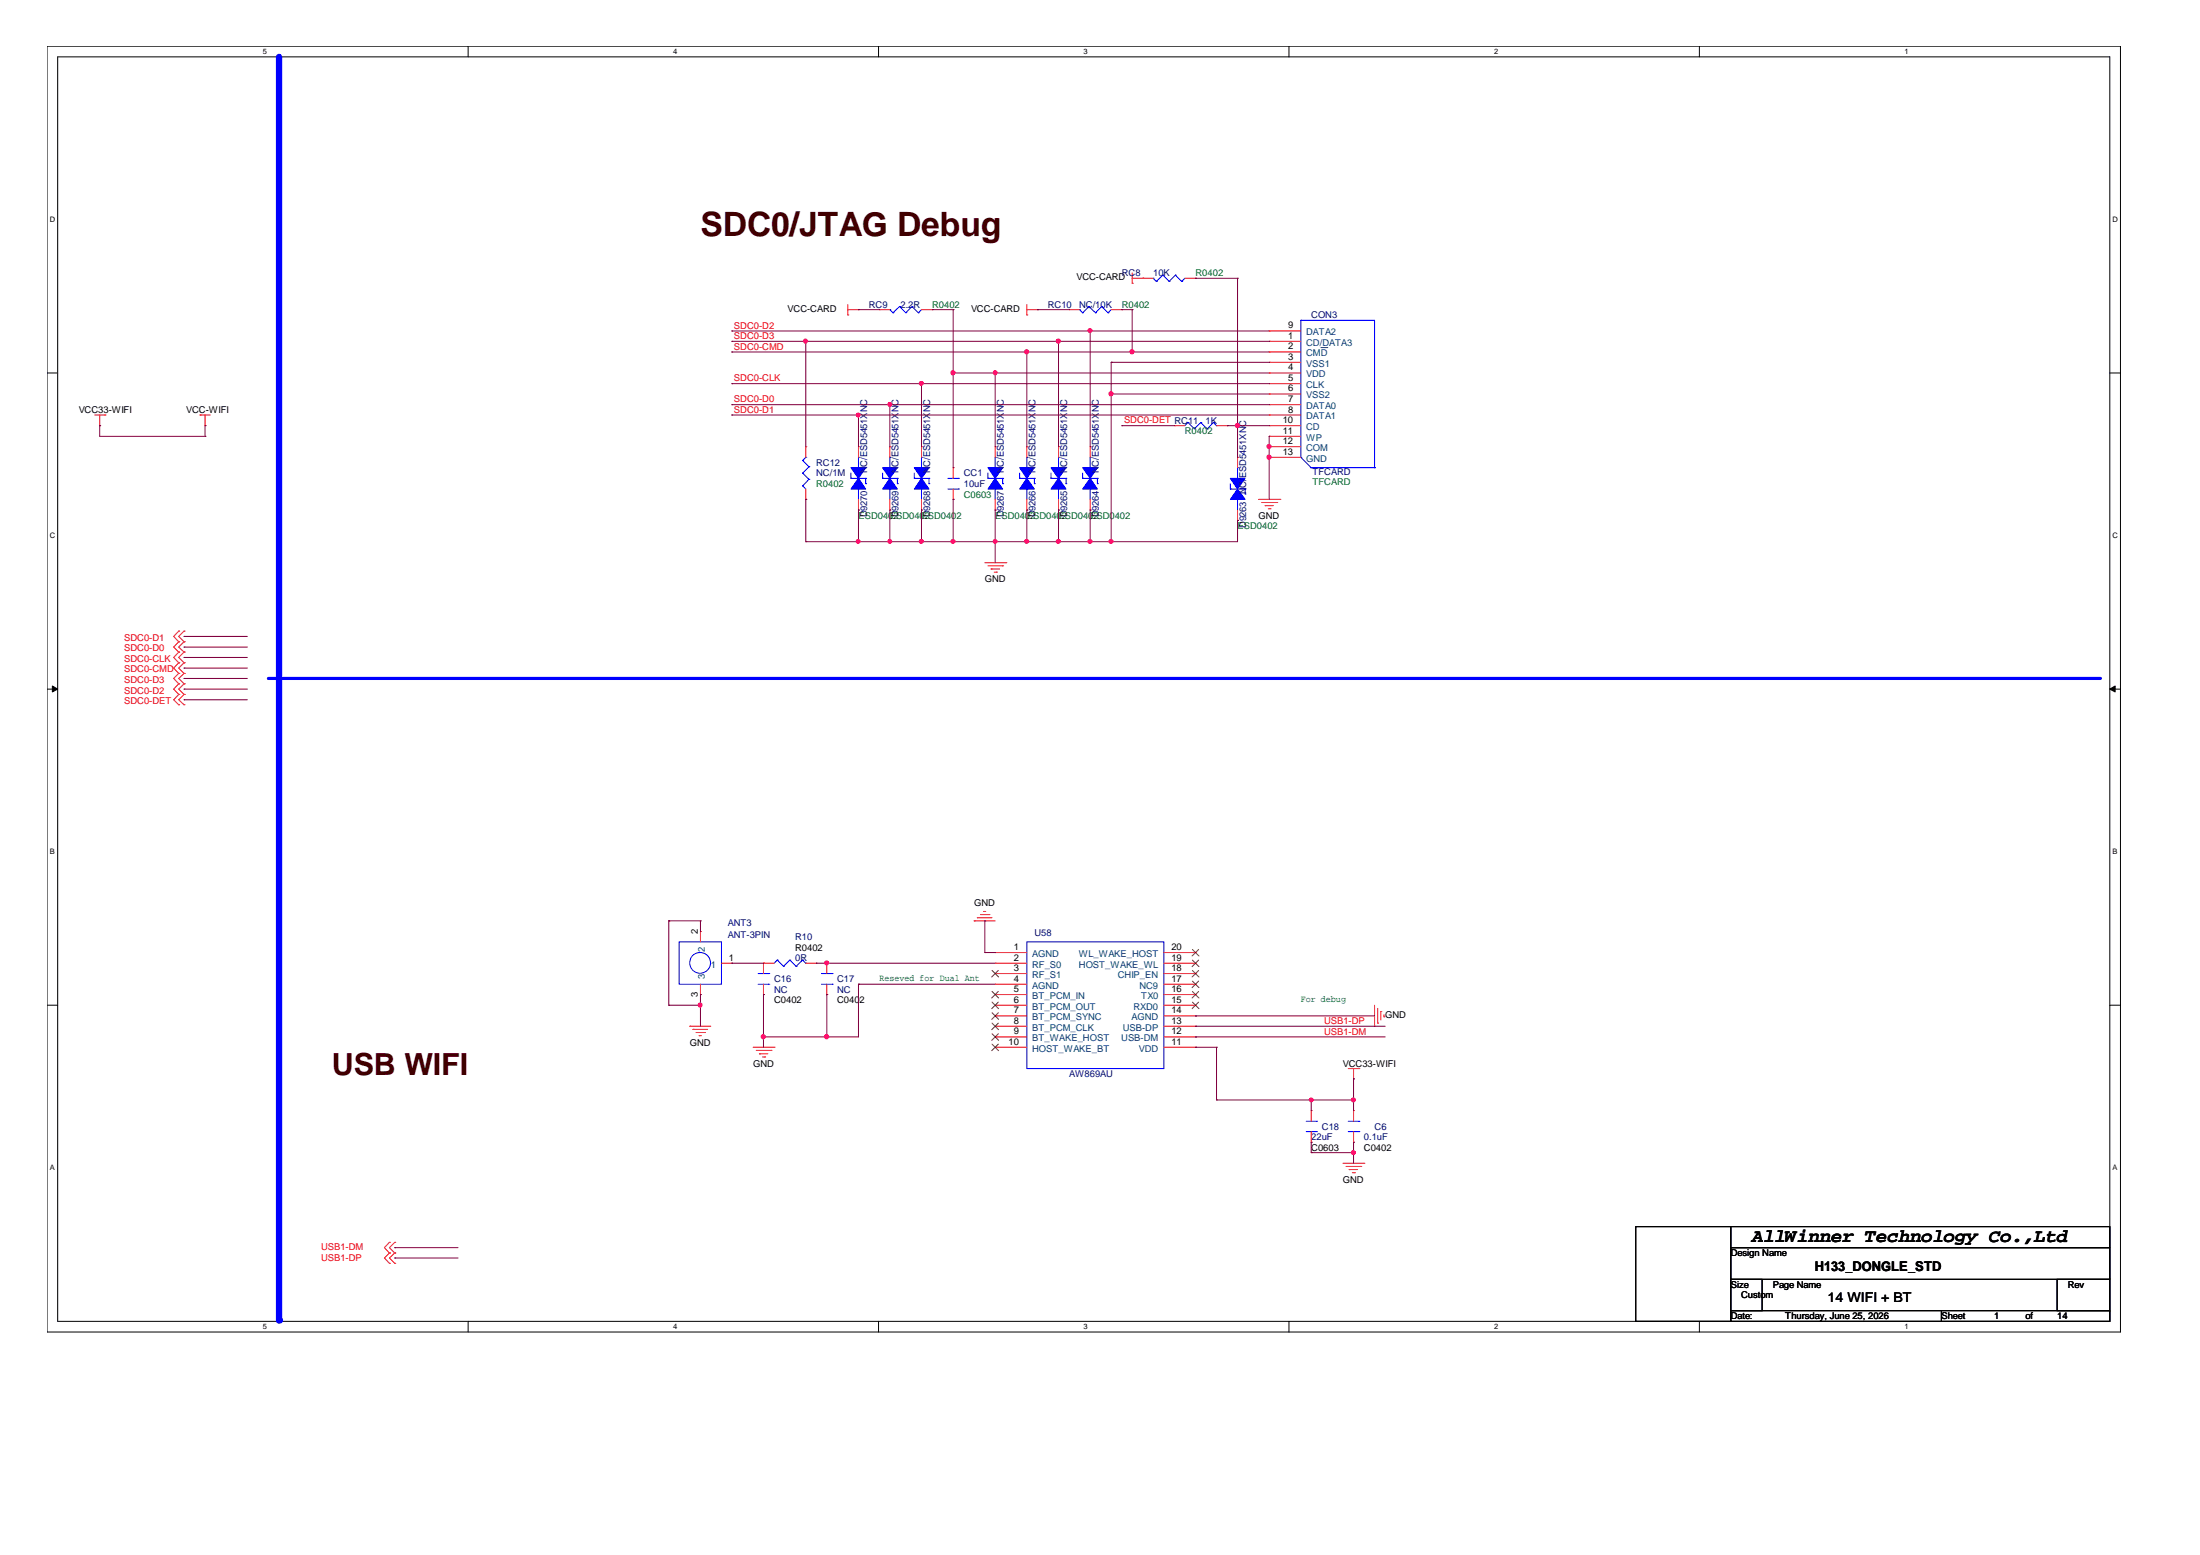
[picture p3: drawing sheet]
<svg xmlns="http://www.w3.org/2000/svg" width="297mm" height="210mm" viewBox="0 0 297 210" stroke-linecap="round" stroke-linejoin="round" font-family="sans-serif">
<path d="M6.3 6.2h280v173.6h-280zM7.8 7.7h277.1v170.7h-277.1z" fill="none" stroke="#000" stroke-width=".14"/>
<g fill="#fff">
<path d="M35.5 6.4h.5v1.1h-.5z"/>
<path d="M35.5 178.5h.5v1.2h-.5z"/>
</g>
<path d="M63.2 6.2v1.5M63.2 178.4v1.4" fill="none" stroke="#000" stroke-width=".14"/>
<g fill="#fff">
<path d="M90.9 6.4h.5v1.1h-.5z"/>
<path d="M90.9 178.5h.5v1.2h-.5z"/>
</g>
<path d="M118.6 6.2v1.5M118.6 178.4v1.4" fill="none" stroke="#000" stroke-width=".14"/>
<g fill="#fff">
<path d="M146.3 6.4h.6v1.1h-.6z"/>
<path d="M146.3 178.5h.6v1.2h-.6z"/>
</g>
<path d="M174 6.2v1.5M174 178.4v1.4" fill="none" stroke="#000" stroke-width=".14"/>
<g fill="#fff">
<path d="M201.7 6.4h.6v1.1h-.6z"/>
<path d="M201.7 178.5h.6v1.2h-.6z"/>
</g>
<path d="M229.4 6.2v1.5M229.4 178.4v1.4" fill="none" stroke="#000" stroke-width=".14"/>
<g fill="#fff">
<path d="M257.1 6.4h.6v1.1h-.6z"/>
<path d="M257.1 178.5h.6v1.2h-.6z"/>
<path d="M6.7 29h.8v1.2h-.8z"/>
<path d="M285.2 29h.8v1.2h-.8z"/>
<path d="M6.7 71.7h.8v1.1h-.8z"/>
<path d="M285.2 71.7h.8v1.1h-.8z"/>
</g>
<path d="M6.3 50.3h1.5M284.9 50.3h1.4" fill="none" stroke="#000" stroke-width=".14"/>
<g fill="#fff">
<path d="M6.7 114.4h.7v1.1h-.7z"/>
<path d="M285.2 114.4h.7v1.1h-.7z"/>
</g>
<path d="M6.3 93h1.5M284.9 93h1.4" fill="none" stroke="#000" stroke-width=".14"/>
<path d="M7.1 92.6l.7 .4-.7 .4zM284.9 93l.7-.4v.8z" fill="#000" stroke="#000" stroke-width=".14"/>
<g fill="#fff">
<path d="M6.7 157h.7v1.2h-.7z"/>
<path d="M285.2 157h.7v1.2h-.7z"/>
</g>
<path d="M6.3 135.7h1.5M284.9 135.7h1.4" fill="none" stroke="#000" stroke-width=".14"/>
<path d="M37.7 7.7v170.5" fill="none" stroke="#00f" stroke-width=".85"/>
<circle cx="37.7" cy="178.2" r=".42" fill="#00f"/>
<path d="M36.2 91.6h247.3" fill="none" stroke="#00f" stroke-width=".42"/>
<circle cx="283.5" cy="91.6" r=".21" fill="#00f"/>
<g fill="none" stroke="#f00" stroke-width=".14">
<path d="M152.9 38.2h.1M152.9 37.6h2.8M152.9 36.8v1.4M154.3 37.6h.1M160 37.6h1.4M161.4 37.6h.1M12.8 56h1.4M13.5 57.5h.1M13.5 56v1.5M14.2 56h.1M27 56h.1M27 56h1.4"/>
<path d="M27.7 57.5h.1M27.7 56v1.5M114.5 42.5h.1M114.5 41.8h1.4M114.5 41.1v1.4M115.9 41.8h.1M118.7 41.8h.1M118.7 41.8h1.4M124.4 41.8h1.5M125.9 41.8h.1M138.6 42.5h.1M138.6 41.8h1.5"/>
<path d="M138.6 41.1v1.4M140.1 41.8h.1M144.4 41.8h.1M144.4 41.8h1.4M150 41.8h1.5M151.5 41.8h.1M158.6 57.5h.1M158.6 57.5h1.4M164.3 57.5h1.4M165.7 57.5h.1M171.4 51.8h.1M171.4 48.9h.1"/>
<path d="M171.4 50.3h.1M171.4 47.5h.1M171.4 53.2h.1M171.4 54.6h.1M171.4 46.1h.1M171.4 44.7h.1M171.4 56h.1M171.4 57.5h.1M171.4 58.9h.1M171.4 56h4.2M171.4 57.5h4.2M171.4 51.8h4.2"/>
<path d="M171.4 48.9h4.2M171.4 50.3h4.2M171.4 47.5h4.2M171.4 53.2h4.2M171.4 54.6h4.2M171.4 46.1h4.2M171.4 44.7h4.2M171.4 58.9h4.2M108.8 67.4h.1M108.8 60.3h.1M108.8 60.3v1.4M108.8 66v1.4"/>
<path d="M115.9 68.8h.1M115.9 60.3h.1M115.9 60.3v1.4M115.9 67.4v1.4M120.1 68.8h.1M120.1 60.3h.1M120.1 60.3v1.4M120.1 67.4v1.4M124.4 68.8h.1M124.4 60.3h.1M124.4 60.3v1.4M124.4 67.4v1.4"/>
<path d="M128.7 63.1h.1M128.7 67.4h.1M128.7 63.1v1.5M128.7 66v1.4M133 76h2.8M133.4 76.4h2M133.8 76.8h.1M133.8 76.8h1.2M134.2 77.2h.3M134.4 68.8h.1M134.4 60.3h.1M134.4 60.3v1.4"/>
<path d="M134.4 67.4v1.4M134.5 77.2h.1M135.4 76.4h.1M135.8 76h.1M138.6 68.8h.1M138.6 60.3h.1M138.6 60.3v1.4M138.6 67.4v1.4M142.9 68.8h.1M142.9 60.3h.1M142.9 60.3v1.4M142.9 67.4v1.4"/>
<path d="M147.2 68.8h.1M147.2 60.3h.1M147.2 60.3v1.4M147.2 67.4v1.4M167.1 70.2h.1M167.1 61.7h.1M167.1 61.7v1.4M167.1 68.8v1.4M169.9 67.4h2.9M170.3 67.8h2.1M170.8 68.3h.1M170.8 68.3h1.1"/>
<path d="M171.2 68.7h.3M171.4 60.3h.1M171.4 61.7h.1M171.4 60.3h4.2M171.4 61.7h4.2M171.5 68.7h.1M172.4 67.8h.1M172.8 67.4h.1M24.1 88h.1M24.1 89.5h.1M24.1 93.7h.1M24.1 95.1h.1"/>
<path d="M24.1 90.9h.1M24.1 92.3h.1M24.1 85.2h.1M24.1 86.6h.1M24.1 88l-.6 .7 .6 .8M24.1 93.7l-.6 .8 .6 .6M24.1 90.9l-.6 .7 .6 .7M24.1 85.2l-.6 .7 .6 .7M24.1 92.3l-.6 .7 .6 .7M24.1 86.6l-.6 .7 .6 .7M24.1 89.5l-.6 .7 .6 .7M24.8 88h.1"/>
<path d="M24.8 89.5h.1M24.8 93.7h.1M24.8 95.1h.1M24.8 90.9h.1M24.8 92.3h.1M24.8 85.2h.1M24.8 86.6h.1M24.8 88l-.7 .7 .7 .8M24.8 93.7l-.7 .8 .7 .6M24.8 90.9l-.7 .7 .7 .7M24.8 85.2l-.7 .7 .7 .7M24.8 92.3l-.7 .7 .7 .7"/>
<path d="M24.8 86.6l-.7 .7 .7 .7M24.8 89.5l-.7 .7 .7 .7M93.1 138.5h.1M93.1 138.5h2.9M93.6 139h.1M93.6 139h1.9M94 139.4h1.1M94.4 139.8h.1M94.4 139.8h.3M94.6 125.7h.1M94.6 134.3h.1M94.6 125.7v1.4"/>
<path d="M94.6 132.9v1.4M95.1 139.4h.1M97.4 130h1.4M98.8 130h.1M103.1 134.3h.1M103.1 130h.1M103.1 130v1.4M103.1 132.9v1.4M103.1 130h1.4M108.8 130h1.4M110.2 130h.1M111.6 134.3h.1"/>
<path d="M111.6 130h.1M111.6 130v1.4M111.6 132.9v1.4M131.5 124.3h.1M131.5 124.3h2.9M132 123.9h.1M132 123.9h1.9M132.4 123.5h1.1M132.8 123h.1M132.8 123h.3M133.5 123.5h.1M134.4 128.6h.1"/>
<path d="M134.4 130h.1M134.4 131.4h.1M134.4 132.9h.1M134.4 134.3h.1M134.4 135.7h.1M134.4 137.1h.1M134.4 138.5h.1M134.4 140h.1M134.4 138.5h4.2M134.4 130h4.2M134.4 128.6h4.2M134.4 131.4h4.2"/>
<path d="M134.4 132.9h4.2M134.4 134.3h4.2M134.4 135.7h4.2M134.4 137.1h4.2M134.4 140h4.2M157.1 138.5h4.3M157.1 130h4.3M157.1 128.6h4.3M157.1 131.4h4.3M157.1 132.9h4.3M157.1 134.3h4.3M157.1 135.7h4.3"/>
<path d="M157.1 137.1h4.3M157.1 140h4.3M161.4 128.6h.1M161.4 130h.1M161.4 131.4h.1M161.4 132.9h.1M161.4 134.3h.1M161.4 135.7h.1M161.4 137.1h.1M161.4 138.5h.1M161.4 140h.1M185.6 138.5h.1"/>
<path d="M185.6 135.7v2.8M186 138.1h.1M186 136.1v2M186.4 136.5h.1M186.4 136.5v1.2M186.9 137.3h.1M186.9 137v.3M101.7 141.4h2.8M102.1 141.8h2M102.5 142.3h.1M102.5 142.3h1.2M103 142.7h.3"/>
<path d="M103.3 142.7h.1M104.1 141.8h.1M104.5 141.4h.1M134.4 141.4h.1M134.4 141.4h4.2M157.1 141.4h4.3M161.4 141.4h.1M177 154.2h.1M177 149.9h.1M177 149.9v1.5M177 152.8v1.4M181.3 157h2.8"/>
<path d="M181.7 157.5h2M182 144.2h1.5M182.2 157.9h.1M182.2 157.9h1.1M182.6 158.3h.3M182.8 145.6h.1M182.8 154.2h.1M182.8 149.9h.1M182.8 144.2v1.4M182.8 149.9v1.5M182.8 152.8v1.4M182.9 158.3h.1"/>
<path d="M183.5 144.2h.1M183.7 157.5h.1M184.1 157h.1M52.6 169.1h.1M52.6 170.5h.1M52.6 167.7h.1M52.6 169.1l-.7 .7 .7 .7M52.6 167.7l-.7 .7 .7 .7M53.3 169.1h.1M53.3 170.5h.1M53.3 167.7h.1M53.3 169.1l-.7 .7 .7 .7"/>
<path d="M53.3 167.7l-.7 .7 .7 .7"/>
</g>
<path d="M220.9 165.6h12.8v12.8h-12.8zM233.7 165.6h51.2v2.8h-51.2zM233.7 168.4h51.2v4.3h-51.2zM233.7 172.7h4.2v4.2h-4.2zM233.7 176.9h28.4v1.5h-28.4zM262.1 176.9h22.8v1.5h-22.8zM277.7 172.7h7.2v4.2h-7.2z" fill="none" stroke="#000" stroke-width=".14"/>
<g fill="none" stroke="#00f" stroke-width=".14">
<path d="M155.7 37.6h.1M155.7 37.6l.4 .4M156.1 38h.1M157 37.1h.1M157 37.1l.9 .9M157 37.1l-.9 .9M157.9 38h.1M158.7 37.1h.1M158.7 37.1l.9 .9M158.7 37.1l-.8 .9M159.6 38h.1M160 37.6l-.4 .4"/>
<path d="M120.1 41.8h.1M120.1 41.8l.5 .4M120.6 42.2h.1M121.5 41.4h.1M121.5 41.4l.8 .8M121.5 41.4l-.9 .8M122.3 42.2h.1M123.1 41.4h.1M123.1 41.4l.9 .8M123.1 41.4l-.8 .8M124 42.2h.1M124.4 41.8l-.4 .4"/>
<path d="M145.8 41.8h.1M145.8 41.8l.4 .4M146.2 42.2h.1M147 41.4h.1M147 41.4l.9 .8M147 41.4l-.8 .8M147.9 42.2h.1M148.8 41.4h.1M148.8 41.4l.8 .8M148.8 41.4l-.9 .8M149.6 42.2h.1M150 41.8l-.4 .4"/>
<path d="M160.4 57h.1M160.4 57l-.4 .5M160.4 57l.8 .9M161.2 57.9h.1M162.1 57h.1M162.1 57l-.9 .9M162.1 57l.9 .9M163 57.9h.1M163.8 57h.1M163.8 57l-.8 .9M163.8 57l.5 .5M164.3 57.5h.1"/>
<path d="M175.6 43.2h.1M175.6 43.2v18.5M175.6 43.2h10v19.9M108.4 65.6h.1M108.4 63.9h.1M108.4 62.2h.1M108.4 65.6l.4 .4M108.4 63.9l.8 .8M108.4 62.2l.8 .8M108.8 61.7h.1M108.8 61.7l-.4 .5M109.2 64.7h.1"/>
<path d="M109.2 63h.1M109.2 64.7l-.8 .9M109.2 63l-.8 .9M114.9 64.6h.1M114.9 64.6h2M114.9 63.9v.7M115.9 66h.1M115.9 61.7h.1M115.9 61.7v1.4M115.9 66v1.4M116.9 64.6h.1M116.9 65.3h.1"/>
<path d="M116.9 64.6v.7M119.2 64.6h.1M119.2 64.6h2M119.2 63.9v.7M120.1 66h.1M120.1 61.7h.1M120.1 61.7v1.4M120.1 66v1.4M121.2 64.6h.1M121.2 65.3h.1M121.2 64.6v.7M123.4 64.6h.1"/>
<path d="M123.4 63.9v.7M123.4 64.6h2M124.4 66h.1M124.4 61.7h.1M124.4 61.7v1.4M124.4 66v1.4M125.4 64.6h.1M125.4 65.3h.1M125.4 64.6v.7M128 64.6h1.4M128 66h1.4M129.4 64.6h.1"/>
<path d="M129.4 66h.1M133.4 64.6h.1M133.4 64.6h2M133.4 63.9v.7M134.4 66h.1M134.4 61.7h.1M134.4 61.7v1.4M134.4 66v1.4M135.4 64.6h.1M135.4 65.3h.1M135.4 64.6v.7M137.7 64.6h.1"/>
<path d="M137.7 64.6h2M137.7 63.9v.7M138.6 66h.1M138.6 61.7h.1M138.6 61.7v1.4M138.6 66v1.4M139.7 64.6h.1M139.7 65.3h.1M139.7 64.6v.7M141.9 64.6h.1M141.9 64.6h2M141.9 63.9v.7"/>
<path d="M142.9 66h.1M142.9 61.7h.1M142.9 61.7v1.4M142.9 66v1.4M143.9 64.6h.1M143.9 65.3h.1M143.9 64.6v.7M146.2 64.6h.1M146.2 64.6h2M146.2 63.9v.7M147.2 66h.1M147.2 61.7h.1"/>
<path d="M147.2 61.7v1.4M147.2 66v1.4M148.2 64.6h.1M148.2 65.3h.1M148.2 64.6v.7M166.1 66h.1M166.1 66h2M166.1 65.3v.7M167.1 67.4h.1M167.1 63.1h.1M167.1 63.1v1.5M167.1 67.4v1.4"/>
<path d="M168.1 66h.1M168.1 66.7h.1M168.1 66v.7M175.6 61.7h.1M175.6 61.7l1.4 1.4M176.9 63.1h8.7M177 63.1h.1M185.6 63.1h.1M91.7 127.1h5.7v5.8h-5.7zM102.4 132.9h1.4M102.4 131.4h1.4M103.8 132.9h.1"/>
<path d="M103.8 131.4h.1M104.9 129.6h.1M104.9 129.6l-.4 .4M104.9 129.6l.9 .8M105.8 130.4h.1M106.6 129.6h.1M106.6 129.6l-.8 .8M106.6 129.6l.9 .8M107.5 130.4h.1M108.4 129.6h.1M108.4 129.6l-.9 .8M108.4 129.6l.4 .4"/>
<path d="M108.8 130h.1M110.9 132.9h1.5M110.9 131.4h1.5M112.4 132.9h.1M112.4 131.4h.1M138.6 127.1h18.5v17.1h-18.5zM176.4 152.8h1.4M176.4 151.4h1.4M177.8 152.8h.1M177.8 151.4h.1M182 152.8h1.5M182 151.4h1.5"/>
<path d="M183.5 152.8h.1M183.5 151.4h.1"/>
<circle cx="94.5" cy="130" r="1.4"/>
</g>
<g fill="#00f" stroke="#00f" stroke-width=".14">
<path d="M124.4 64.6l1 1.4h-2z" fill-rule="evenodd"/>
<path d="M123.4 63.1h2l-1 1.5z" fill-rule="evenodd"/>
<path d="M134.4 64.6l1 1.4h-2z" fill-rule="evenodd"/>
<path d="M133.4 63.1h2l-1 1.5z" fill-rule="evenodd"/>
<path d="M138.6 64.6l1.1 1.4h-2z" fill-rule="evenodd"/>
<path d="M137.7 63.1h2l-1.1 1.5z" fill-rule="evenodd"/>
<path d="M142.9 64.6l1 1.4h-2z" fill-rule="evenodd"/>
<path d="M141.9 63.1h2l-1 1.5z" fill-rule="evenodd"/>
<path d="M167.1 66l1 1.4h-2z" fill-rule="evenodd"/>
<path d="M166.1 64.6h2l-1 1.4z" fill-rule="evenodd"/>
<path d="M115.9 64.6l1 1.4h-2z" fill-rule="evenodd"/>
<path d="M114.9 63.1h2l-1 1.5z" fill-rule="evenodd"/>
<path d="M147.2 64.6l1 1.4h-2z" fill-rule="evenodd"/>
<path d="M146.2 63.1h2l-1 1.5z" fill-rule="evenodd"/>
<path d="M120.1 64.6l1.1 1.4h-2z" fill-rule="evenodd"/>
<path d="M119.2 63.1h2l-1.1 1.5z" fill-rule="evenodd"/>
</g>
<path d="M178.4 46.9h.9" fill="none" stroke="#004080" stroke-width=".14"/>
<g fill="none" stroke="#804000" stroke-width=".14">
<path d="M133.9 131l.9 .9M133.9 133.8l.9 .9M133.9 135.3l.9 .9M133.9 136.7l.9 .9M133.9 138.1l.9 .9M133.9 139.5l.9 .9M134.8 131l-.9 .9M134.8 133.8l-.9 .9M134.8 135.3l-.9 .9M134.8 136.7l-.9 .9M134.8 138.1l-.9 .9M134.8 139.5l-.9 .9"/>
<path d="M161 128.2l.9 .8M161 129.6l.9 .9M161 131l.9 .9M161 132.4l.9 .9M161 133.8l.9 .9M161 135.3l.9 .9M161.8 128.2l-.8 .8M161.8 129.6l-.8 .9M161.8 131l-.8 .9M161.8 132.4l-.8 .9M161.8 133.8l-.8 .9M161.8 135.3l-.8 .9"/>
<path d="M133.9 140.9l.9 .9M134.8 140.9l-.9 .9"/>
</g>
<g fill="none" stroke="#800040" stroke-width=".14">
<path d="M161.4 37.6h.1M161.4 37.6h5.7M167.1 37.6h.1M167.1 37.6v24.1M13.5 57.5h.1M13.5 57.5v1.4h14.2M27.7 57.5h.1M27.7 58.9h.1M27.7 57.5v1.4M98.8 47.5h.1M98.8 46.1h.1M98.8 51.8h.1"/>
<path d="M98.8 44.7h.1M98.8 56h.1M98.8 54.6h.1M98.8 46.1h72.6M98.8 47.5h72.6M98.8 51.8h72.6M98.8 44.7h72.6M98.8 56h72.6M98.8 54.6h72.6M108.8 46.1h.1M108.8 46.1v14.2M115.9 41.8h.1"/>
<path d="M115.9 56h.1M115.9 56v4.3M115.9 41.8h2.8M120.1 54.6h.1M120.1 54.6v5.7M124.4 51.8h.1M124.4 51.8v8.5M125.9 41.8h.1M125.9 41.8h2.8M128.7 41.8h.1M128.7 50.3h.1M128.7 41.8v21.3"/>
<path d="M128.7 50.3h42.7M134.4 50.3h.1M134.4 50.3v10M138.6 47.5h.1M138.6 47.5v12.8M140.1 41.8h.1M140.1 41.8h4.3M142.9 46.1h.1M142.9 46.1v14.2M147.2 44.7h.1M147.2 44.7v15.6M150 53.2h.1"/>
<path d="M150 48.9h.1M150 48.9v24.2M150 48.9h21.4M150 53.2h21.4M151.5 57.5h.1M151.5 41.8h.1M151.5 57.5h7.1M151.5 41.8h1.4M152.9 41.8h.1M152.9 47.5h.1M152.9 41.8v5.7M165.7 57.5h.1"/>
<path d="M165.7 57.5h5.7M167.1 57.5h.1M171.4 58.9h.1M171.4 58.9v8.5M108.8 67.4h.1M108.8 73.1h.1M108.8 67.4v5.7M115.9 73.1h.1M115.9 68.8h.1M115.9 68.8v4.3M120.1 73.1h.1M120.1 68.8h.1"/>
<path d="M120.1 68.8v4.3M124.4 73.1h.1M124.4 68.8h.1M124.4 68.8v4.3M128.7 67.4h.1M128.7 73.1h.1M128.7 67.4v5.7M134.4 73.1h.1M134.4 68.8h.1M134.4 68.8v7.2M138.6 68.8h.1M138.6 73.1h.1"/>
<path d="M138.6 68.8v4.3M142.9 68.8h.1M142.9 73.1h.1M142.9 68.8v4.3M147.2 73.1h.1M147.2 68.8h.1M147.2 68.8v4.3M150 73.1h.1M167.1 70.2h.1M167.1 70.2v2.9h-58.3M171.4 61.7h.1M171.4 60.3h.1"/>
<path d="M24.8 85.9h.1M24.8 87.3h.1M24.8 88.7h.1M24.8 90.2h.1M24.8 91.6h.1M24.8 93h.1M24.8 94.5h.1M24.8 85.9h8.6M24.8 87.3h8.6M24.8 88.7h8.6M24.8 90.2h8.6M24.8 91.6h8.6"/>
<path d="M24.8 93h8.6M24.8 94.5h8.6M90.3 124.3h.1M90.3 135.7h.1M90.3 124.3v11.4M90.3 124.3h4.3M90.3 135.7h4.3M94.6 124.3h.1M94.6 135.7h.1M94.6 134.3h.1M94.6 124.3v1.4M94.6 134.3v4.2"/>
<path d="M98.8 130h.1M98.8 130h4.3M103.1 140h.1M103.1 134.3h.1M103.1 134.3v7.1M110.2 130h.1M110.2 130h24.2M111.6 134.3h.1M111.6 130h.1M111.6 140h.1M111.6 134.3v5.7M115.9 132.9h.1"/>
<path d="M115.9 132.9v7.1h-12.8M115.9 132.9h18.5M133 124.3h.1M133 128.6h.1M133 124.3v4.3M133 128.6h1.4M161.4 138.5h.1M161.4 140h.1M161.4 137.1h.1M161.4 138.5h25.6M161.4 140h25.6M161.4 137.1h24.2"/>
<path d="M161.4 141.4h.1M161.4 141.4h2.9M164.3 141.4h.1M164.3 148.5h.1M164.3 148.5h18.5M164.3 141.4v7.1M177 148.5h.1M177 155.6h.1M177 154.2h.1M177 148.5v1.4M177 154.2v1.4M177 155.6h5.8"/>
<path d="M182.8 155.6h.1M182.8 148.5h.1M182.8 145.6h.1M182.8 154.2h.1M182.8 145.6v4.3M182.8 154.2v2.8M53.3 168.4h.1M53.3 169.8h.1M53.3 168.4h8.5M53.3 169.8h8.5"/>
</g>
<g fill="#f0f" stroke="#f0f" stroke-width=".14">
<circle cx="111.6" cy="139.9" r=".29"/>
<circle cx="182.7" cy="148.5" r=".27"/>
<circle cx="177" cy="148.5" r=".26"/>
<circle cx="182.7" cy="155.6" r=".27"/>
<circle cx="94.5" cy="135.7" r=".27"/>
<circle cx="103.1" cy="139.9" r=".29"/>
<circle cx="111.6" cy="130" r=".27"/>
<circle cx="108.7" cy="46" r=".27"/>
<circle cx="150" cy="73.1" r=".27"/>
<circle cx="147.2" cy="73.1" r=".27"/>
<circle cx="152.8" cy="47.5" r=".29"/>
<circle cx="138.6" cy="47.5" r=".29"/>
<circle cx="115.9" cy="73.1" r=".26"/>
<circle cx="138.6" cy="73.1" r=".27"/>
<circle cx="120.1" cy="73.1" r=".26"/>
<circle cx="115.9" cy="56" r=".26"/>
<circle cx="134.4" cy="73.1" r=".26"/>
<circle cx="124.4" cy="73.1" r=".27"/>
<circle cx="134.3" cy="50.3" r=".27"/>
<circle cx="142.9" cy="73.1" r=".27"/>
<circle cx="128.7" cy="73.1" r=".27"/>
<circle cx="128.7" cy="50.3" r=".29"/>
<circle cx="120.1" cy="54.6" r=".27"/>
<circle cx="124.4" cy="51.7" r=".27"/>
<circle cx="147.2" cy="44.6" r=".27"/>
<circle cx="142.9" cy="46" r=".29"/>
<circle cx="150" cy="53.2" r=".29"/>
<circle cx="167.1" cy="57.4" r=".29"/>
<circle cx="171.3" cy="61.7" r=".29"/>
<circle cx="171.3" cy="60.3" r=".29"/>
</g>
<text font-size="4.5" fill="#400000" x="94.6" y="31.8">SDC0/JTAG Debug</text>
<text font-size="4.1" fill="#400000" x="44.8" y="145.2">USB WIFI</text>
<text font-size="2.5" x="236.5" y="167.7">AllWinner Technology Co.,Ltd</text>
<g font-size="1.8">
<text x="245" y="171.5">H133_DONGLE_STD</text>
<text x="246.8" y="175.7">14 WIFI + BT</text>
</g>
<g font-size="1.3" fill="#000080">
<text x="117.3" y="41.6">RC9</text>
<text x="121.6" y="41.6">2.2R</text>
<text x="141.5" y="41.6">RC10</text>
<text x="145.7" y="41.6">NC/10K</text>
<text x="151.5" y="37.3">RC8</text>
<text x="155.7" y="37.3">10K</text>
<text x="177" y="43">CON3</text>
<text x="162.8" y="57.2">1K</text>
<text x="110.2" y="62.9">RC12</text>
<text x="110.2" y="64.3">NC/1M</text>
<text x="117.1" y="63.9" transform="rotate(-90 117.1 63.9)">NC/ESD5451XNC</text>
<text x="121.3" y="63.9" transform="rotate(-90 121.3 63.9)">NC/ESD5451XNC</text>
<text x="125.6" y="63.9" transform="rotate(-90 125.6 63.9)">NC/ESD5451XNC</text>
<text x="130.1" y="64.3">CC1</text>
<text x="130.1" y="65.8">10uF</text>
<text x="135.6" y="63.9" transform="rotate(-90 135.6 63.9)">NC/ESD5451XNC</text>
<text x="139.8" y="63.9" transform="rotate(-90 139.8 63.9)">NC/ESD5451XNC</text>
<text x="144.1" y="63.9" transform="rotate(-90 144.1 63.9)">NC/ESD5451XNC</text>
<text x="148.4" y="63.9" transform="rotate(-90 148.4 63.9)">NC/ESD5451XNC</text>
<text x="177.2" y="64.1">TFCARD</text>
<text x="117.1" y="69.8" transform="rotate(-90 117.1 69.8)">D9270</text>
<text x="121.3" y="69.8" transform="rotate(-90 121.3 69.8)">D9269</text>
<text x="125.6" y="69.8" transform="rotate(-90 125.6 69.8)">D9268</text>
<text x="135.6" y="69.8" transform="rotate(-90 135.6 69.8)">D9267</text>
<text x="139.8" y="69.8" transform="rotate(-90 139.8 69.8)">D9266</text>
<text x="144.1" y="69.8" transform="rotate(-90 144.1 69.8)">D9265</text>
<text x="148.4" y="69.8" transform="rotate(-90 148.4 69.8)">D9264</text>
<text x="168.3" y="71.3" transform="rotate(-90 168.3 71.3)">D9263</text>
<text x="168.3" y="66.7" transform="rotate(-90 168.3 66.7)">NC/ESD5451XNC</text>
<text x="98.3" y="124.9">ANT3</text>
<text x="98.3" y="126.6">ANT-3PIN</text>
<text x="107.4" y="126.9">R10</text>
<text x="107.4" y="129.8">0R</text>
<text x="139.7" y="126.3">U58</text>
<text x="104.5" y="132.6">C16</text>
<text x="104.5" y="134">NC</text>
<text x="113" y="132.6">C17</text>
<text x="113" y="134">NC</text>
<text x="144.4" y="145.4">AW869AU</text>
<text x="177" y="153.9">22uF</text>
<text x="178.5" y="152.5">C18</text>
<text x="184.1" y="153.9">0.1uF</text>
<text x="185.6" y="152.5">C6</text>
</g>
<g font-size="1.3" fill="#008000">
<text x="125.9" y="41.6">R0402</text>
<text x="151.5" y="41.6">R0402</text>
<text x="161.4" y="37.3">R0402</text>
<text x="160" y="58.6">R0402</text>
<text x="110.2" y="65.8">R0402</text>
<text x="177.2" y="65.5">TFCARD</text>
<text x="115.9" y="70">ESD0402</text>
<text x="120.1" y="70">ESD0402</text>
<text x="124.4" y="70">ESD0402</text>
<text x="130.1" y="67.2">C0603</text>
<text x="134.4" y="70">ESD0402</text>
<text x="138.6" y="70">ESD0402</text>
<text x="142.9" y="70">ESD0402</text>
<text x="147.2" y="70">ESD0402</text>
<text x="167.1" y="71.4">ESD0402</text>
<text x="118.7" y="132.5">Reseved for Dual Ant</text>
<text x="175.6" y="135.3">For debug</text>
</g>
<g font-size="1.3">
<text x="145.3" y="37.9">VCC-CARD</text>
<text x="106.3" y="42.1">VCC-CARD</text>
<text x="131.1" y="42.1">VCC-CARD</text>
<text x="173.9" y="47.2">2</text>
<text x="173.9" y="45.7">1</text>
<text x="173.9" y="44.3">9</text>
<text x="173.9" y="51.4">5</text>
<text x="173.9" y="48.6">3</text>
<text x="173.9" y="50">4</text>
<text x="173.9" y="52.8">6</text>
<text x="10.6" y="55.8">VCC33-WIFI</text>
<text x="25.1" y="55.8">VCC-WIFI</text>
<text x="173.2" y="57.1">10</text>
<text x="173.2" y="58.6">11</text>
<text x="173.2" y="60">12</text>
<text x="173.9" y="54.3">7</text>
<text x="173.9" y="55.7">8</text>
<text x="173.2" y="61.4">13</text>
<text x="169.9" y="70">GND</text>
<text x="133" y="78.5">GND</text>
<text x="131.5" y="122.4">GND</text>
<text x="94.2" y="126.1" transform="rotate(-90 94.2 126.1)">2</text>
<text x="98.4" y="129.7">1</text>
<text x="107.4" y="128.3">R0402</text>
<text x="136.9" y="128.2">1</text>
<text x="136.9" y="129.7">2</text>
<text x="136.9" y="131.1">3</text>
<text x="158.2" y="131.1">18</text>
<text x="158.2" y="128.2">20</text>
<text x="158.2" y="129.7">19</text>
<text x="94.2" y="134.5" transform="rotate(-90 94.2 134.5)">3</text>
<text x="104.5" y="135.4">C0402</text>
<text x="113" y="135.4">C0402</text>
<text x="136.9" y="132.5">4</text>
<text x="136.9" y="133.9">5</text>
<text x="136.9" y="135.4">6</text>
<text x="136.9" y="136.8">7</text>
<text x="158.2" y="132.5">17</text>
<text x="158.2" y="133.9">16</text>
<text x="158.2" y="135.4">15</text>
<text x="158.2" y="136.8">14</text>
<text x="187" y="137.4">GND</text>
<text x="93.1" y="141.2">GND</text>
<text x="101.7" y="144">GND</text>
<text x="136.2" y="141">10</text>
<text x="136.9" y="138.2">8</text>
<text x="136.9" y="139.6">9</text>
<text x="158.2" y="138.2">13</text>
<text x="158.2" y="139.6">12</text>
<text x="158.2" y="141">11</text>
<text x="181.3" y="144">VCC33-WIFI</text>
<text x="177" y="155.4">C0603</text>
<text x="184.1" y="155.4">C0402</text>
<text x="181.3" y="159.7">GND</text>
<text x="233.7" y="169.6">Design Name</text>
<text x="233.7" y="173.9">Size</text>
<text x="239.4" y="173.9">Page Name</text>
<text x="279.2" y="173.9">Rev</text>
<text x="233.7" y="178.1">Date:</text>
<text x="235.1" y="175.3">Custom</text>
<text x="241" y="178.1">Thursday, June 25, 2026</text>
<text x="262.1" y="178.1">Sheet</text>
<text x="269.2" y="178.1">1</text>
<text x="273.5" y="178.1">of</text>
<text x="277.7" y="178.1">14</text>
</g>
<g font-size="1.3" fill="#f00">
<text x="99.1" y="47.2">SDC0-CMD</text>
<text x="99.1" y="45.8">SDC0-D3</text>
<text x="99.1" y="44.4">SDC0-D2</text>
<text x="99.1" y="51.5">SDC0-CLK</text>
<text x="99.1" y="55.7">SDC0-D1</text>
<text x="99.1" y="54.3">SDC0-D0</text>
<text x="151.8" y="57.2">SDC0-DET RC11</text>
<text x="16.8" y="89.4">SDC0-CLK</text>
<text x="16.8" y="86.5">SDC0-D1</text>
<text x="16.8" y="87.9">SDC0-D0</text>
<text x="16.8" y="95.1">SDC0-DET</text>
<text x="16.8" y="92.2">SDC0-D3</text>
<text x="16.8" y="93.7">SDC0-D2</text>
<text x="16.8" y="90.8">SDC0-CMD</text>
<text x="178.8" y="138.2">USB1-DP</text>
<text x="178.8" y="139.7">USB1-DM</text>
<text x="43.3" y="170.2">USB1-DP</text>
<text x="43.3" y="168.8">USB1-DM</text>
</g>
<g font-size="1.3" fill="#004080">
<text x="176.4" y="46.7">CD/DATA3</text>
<text x="176.4" y="45.3">DATA2</text>
<text x="176.4" y="52.4">CLK</text>
<text x="176.4" y="49.5">VSS1</text>
<text x="176.4" y="50.9">VDD</text>
<text x="176.4" y="48.1">CMD</text>
<text x="176.4" y="53.8">VSS2</text>
<text x="176.4" y="55.2">DATA0</text>
<text x="176.4" y="56.6">DATA1</text>
<text x="176.4" y="58.1">CD</text>
<text x="176.4" y="59.5">WP</text>
<text x="176.4" y="60.9">COM</text>
<text x="176.4" y="62.3">GND</text>
<text x="95.2" y="128.5" transform="rotate(-90 95.2 128.5)">2</text>
<text x="96" y="130.6">1</text>
<text x="139.4" y="129.2">AGND</text>
<text x="139.4" y="130.6">RF_S0</text>
<text x="145.7" y="129.2">WL_WAKE_HOST</text>
<text x="145.7" y="130.6">HOST_WAKE_WL</text>
<text x="95.2" y="132.1" transform="rotate(-90 95.2 132.1)">3</text>
<text x="139.4" y="132">RF_S1</text>
<text x="139.4" y="133.4">AGND</text>
<text x="139.4" y="134.8">BT_PCM_IN</text>
<text x="139.4" y="136.3">BT_PCM_OUT</text>
<text x="139.4" y="137.7">BT_PCM_SYNC</text>
<text x="150.9" y="132">CHIP_EN</text>
<text x="152.8" y="137.7">AGND</text>
<text x="153" y="136.3">RXD0</text>
<text x="153.8" y="133.4">NC9</text>
<text x="154.1" y="134.8">TX0</text>
<text x="139.4" y="139.1">BT_PCM_CLK</text>
<text x="139.4" y="140.6">BT_WAKE_HOST</text>
<text x="139.4" y="142">HOST_WAKE_BT</text>
<text x="151.4" y="140.6">USB-DM</text>
<text x="151.6" y="139.1">USB-DP</text>
<text x="153.8" y="142">VDD</text>
</g>
<g font-size="1">
<text x="35.5" y="7.3">5</text>
<text x="90.9" y="7.3">4</text>
<text x="146.3" y="7.3">3</text>
<text x="201.7" y="7.3">2</text>
<text x="257.1" y="7.3">1</text>
<text x="6.7" y="29.9">D</text>
<text x="285.2" y="29.9">D</text>
<text x="6.7" y="72.6">C</text>
<text x="285.2" y="72.6">C</text>
<text x="6.7" y="115.2">B</text>
<text x="285.2" y="115.2">B</text>
<text x="6.7" y="157.9">A</text>
<text x="285.2" y="157.9">A</text>
<text x="35.5" y="179.4">5</text>
<text x="90.9" y="179.4">4</text>
<text x="146.3" y="179.4">3</text>
<text x="201.7" y="179.4">2</text>
<text x="257.1" y="179.4">1</text>
</g>
</svg>
